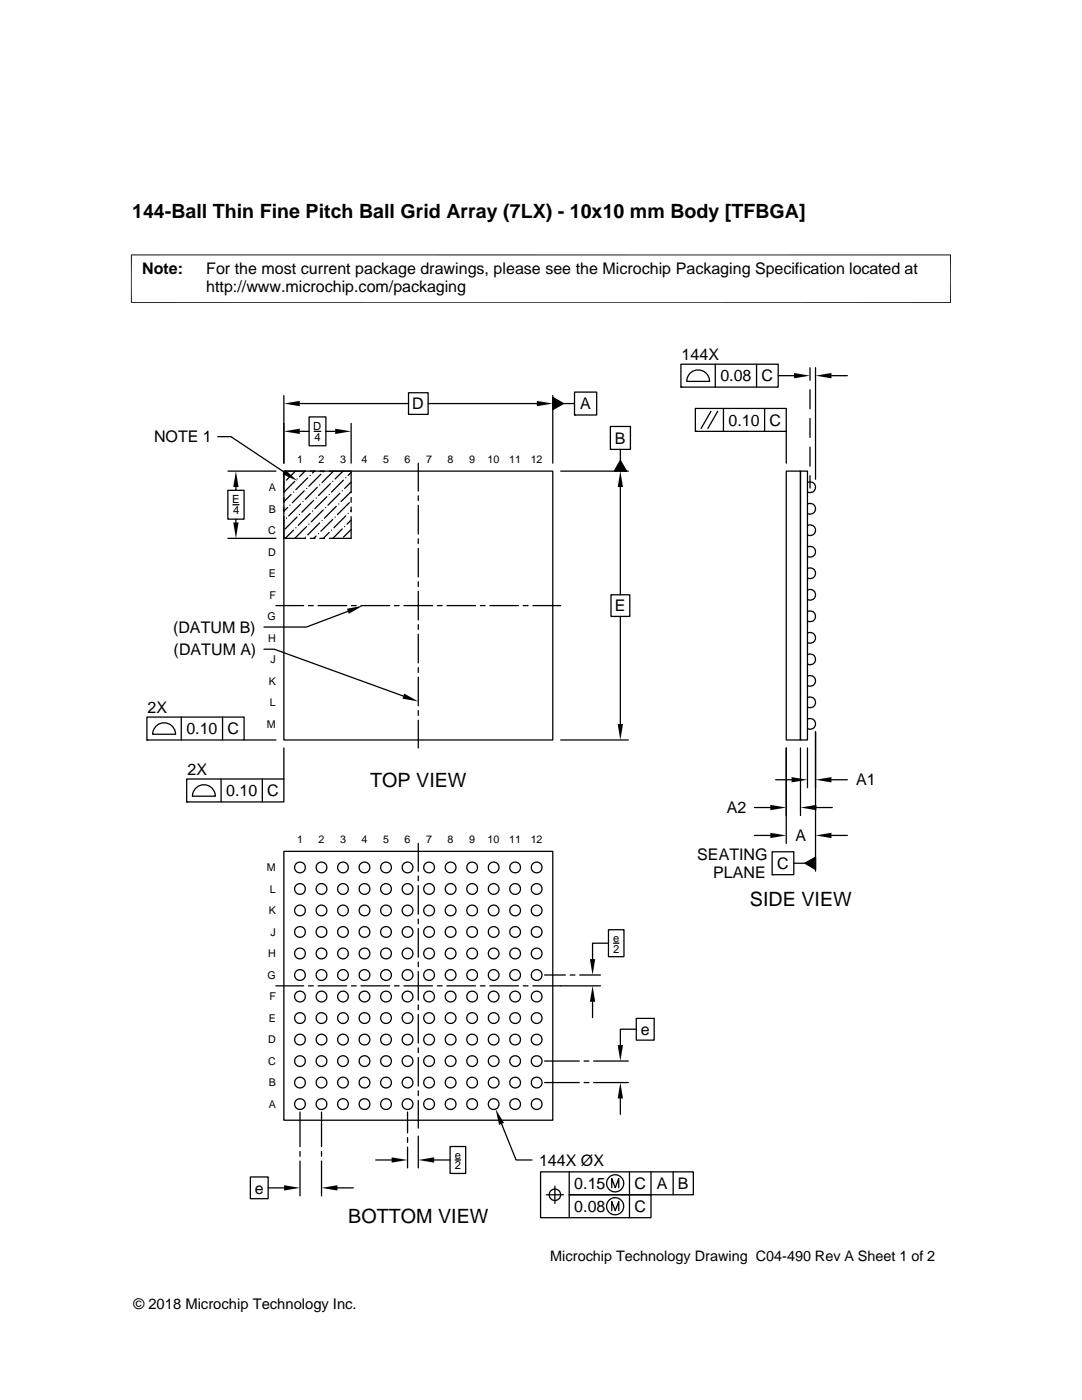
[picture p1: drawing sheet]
<svg xmlns="http://www.w3.org/2000/svg" width="216mm" height="279mm" viewBox="0 0 216 279" stroke-linecap="round" stroke-linejoin="round" font-family="sans-serif">
<g fill="none" stroke="#000" stroke-width=".25">
<path d="M56.6 79v13.4M81.5 78.4h3.9v4.3h-3.9zM110.3 79v13.4M110.3 79.3l2.1 1.2-2.1 1.2zM114.6 78.3h4.5v4.5h-4.5zM135.9 72.7h19.4v4.6h-19.4zM135.9 77.3h.1M137.8 74.4a2.28 2.28 0 0 1 2.4-.4 2.28 2.28 0 0 1 1.4 2.1h-4.6l.4-1.2zM142.7 72.7v4.6M151 72.7v4.6M155.3 75h3.2M161.6 73.4v2.5"/>
<path d="M161.6 77.8v3.8M162.7 73.4v22.3M165.9 75h3.2M43.5 87.1h2.6l10.6 7.1M45.5 97.9h3.2v5.7h-3.2zM45.5 94h9.6M47.1 97.2v.7M56.6 94h53.7v53.7h-53.7zM56.6 99.3v.9M56.7 96.3h.1M56.9 94.2l-.3 .2M58.1 98.7l-1.5 1.4"/>
<path d="M58.6 98.2h.1M58.8 96.1l-2.2 2.1M58.9 94l-1.8 1.8M59.3 95.6h.1M59.8 80.5h21.7M59.8 86.1h1.9M60.7 98l-2.4 2.3M60.9 94l-1.1 1.1M61 94h-4.4v4.3M61.2 97.5h.1M61.4 95.4l-2.4 2.3M61.7 83.2h3.3v5.8h-3.3z"/>
<path d="M61.9 94.9h.1M61.9 94h1M62.6 99.9l-2.4 2.3M62.7 86.1h1.3M62.8 94l-.4 .4M63.1 99.4h.1M63.3 97.3l-2.4 2.3M63.8 96.8h.1M63.8 94h1M64 94.6l-2.4 2.4M64.5 94.2h.1M65 86.1h1.9"/>
<path d="M65.2 99.1l-2.4 2.4M65.7 98.7h.1M65.7 94h4.4v4.3M65.9 96.5l-2.4 2.4M66.4 96.1h.1M66.5 94l-2.2 2.3M67.8 98.4l-2.4 2.4M68.3 98h.1M68.5 94l-1.6 1.6M68.5 95.8l-2.4 2.4M69 95.4h.1M70.1 84.5v7.9"/>
<path d="M70.1 96.2l-1.3 1.3M70.1 94.3l-.6 .6M70.1 98.1l-2 2M70.1 99.3v.9M83.5 92.4v5.6M83.5 99v.9M85.4 80.5h21.7M111.9 94h13.5M112.4 80.5h2.2M114.6 82.8h.1M121.8 85.1h4v4.6h-4zM121.8 89.7h.1"/>
<path d="M123.8 97.2v21.5M123.8 91.9l1.2 2.1h-2.4zM123.8 89.7v2.2M138.7 81.5h18.2v4.6h-18.2zM138.7 86.1h.1M141.9 82.1l-2 3.4M143.2 82.1l-2 3.4M144.4 81.5v4.6M152.6 81.5v4.6M156.9 86.1v6.3M156.9 94h2.8v53.7h-2.8zM159.7 94h1.4v53.7h-1.4z"/>
<path d="M161.1 96.3a1.07 1.07 0 0 1 1.6 .9 1.07 1.07 0 0 1-1.6 1M161.6 83.5v3.8M161.6 89.2v3.8M161.6 94.9v2.5M45.5 107.4h9.6M46.5 100.7h1.2M47.1 103.6v.7M56.6 103.1v4.3h4.4M56.6 101.2v1M56.7 103.9h-.1M57.2 103.4h.1M57.4 101.3l-.8 .7"/>
<path d="M57.8 100.8h.1M58.6 105.8l-1.7 1.6M59 105.3h.1M59.3 103.2l-2.4 2.4M59.8 102.7h.1M60 100.6l-2.4 2.4M60.5 100.1h.1M60.9 107.2h.1M61.2 105.1l-2.4 2.3M61.6 104.6h.1M61.9 102.5l-2.4 2.3M61.9 107.4h1"/>
<path d="M62.4 102h.1M63.1 107l-.5 .4M63.5 106.5h.1M63.8 104.4l-2.4 2.3M63.8 107.4h1M64.3 103.9h.1M64.5 101.8l-2.4 2.3M65 101.3h.1M65.7 106.3l-1.2 1.1M66.1 105.8h.1M66.4 103.7l-2.4 2.3M66.9 103.2h.1"/>
<path d="M67.1 101l-2.4 2.4M67.6 100.6h.1M68.3 105.6l-1.9 1.8M68.8 105.1h.1M69 103l-2.4 2.3M69.5 102.5h.1M69.7 100.3l-2.4 2.4M70.1 101.9l-.1 .1M70.1 103.8l-.9 .8M70.1 105.7l-1.6 1.5M70.1 101.2v1M70.1 103.1v4.3h-4.4"/>
<path d="M83.5 100.9v5.7M83.5 107.5v1M83.5 109.4v5.7M83.5 116.1v1M83.5 118v5.7M121.9 118.7h3.8v4.3h-3.8zM161.1 117.8a1.07 1.07 0 0 1 1.6 .9 1.07 1.07 0 0 1-1.6 .9M161.1 113.5a1.07 1.07 0 0 1 1.6 .9 1.07 1.07 0 0 1-1.6 .9M161.1 109.2a1.07 1.07 0 0 1 1.6 .9 1.07 1.07 0 0 1-1.6 .9M161.1 104.9a1.07 1.07 0 0 1 1.6 .9 1.07 1.07 0 0 1-1.6 .9M161.1 100.6a1.07 1.07 0 0 1 1.6 .9 1.07 1.07 0 0 1-1.6 1M52.7 129.6h2l25.8 9.3"/>
<path d="M55.1 120.9h5.5M61.6 120.9h.9M63.5 120.9h5.7M69.4 122l-8.2 3.1h-8.5M70.1 120.9h1M72 120.9h5.7M78.7 120.9h1M80.6 120.9h5.7M83.5 124.7v.9M83.5 126.6v5.7M83.5 133.2v1M83.5 135.1v5.8"/>
<path d="M87.3 120.9h.9M89.2 120.9h5.7M95.8 120.9h1M97.7 120.9h5.8M104.4 120.9h1M106.3 120.9h5.6M123.8 123v21.5M161.1 139.2a1.07 1.07 0 0 1 1.6 1 1.07 1.07 0 0 1-1.6 .9M161.1 135a1.07 1.07 0 0 1 1.6 .9 1.07 1.07 0 0 1-1.6 .9M161.1 130.7a1.07 1.07 0 0 1 1.6 .9 1.07 1.07 0 0 1-1.6 .9M161.1 126.4a1.07 1.07 0 0 1 1.6 .9 1.07 1.07 0 0 1-1.6 .9M161.1 122.1a1.07 1.07 0 0 1 1.6 .9 1.07 1.07 0 0 1-1.6 .9"/>
<path d="M29.3 143.1h19.4v4.6h-19.4zM29.3 147.7h.1M31.3 144.8a2.28 2.28 0 0 1 2.4-.3 2.28 2.28 0 0 1 1.3 2h-4.5l.3-1.1zM36.2 143.1v4.6M37.3 155.5h19.3v4.5h-19.3zM39.2 157.2a2.28 2.28 0 0 1 2.4-.4 2.28 2.28 0 0 1 1.4 2.1h-4.6l.3-1.2zM44.1 155.5v4.5M44.4 143.1v4.6M48.7 147.7h6.4M52.3 155.5v4.5M56.6 149.3v6.2M83.5 141.8v1"/>
<path d="M83.5 143.7v5.6M111.9 147.7h13.5M154.8 155.6h3.1M156.9 149.3v19M159.7 149.3v13.5M161.1 149.3v7.9M161.1 143.5a1.07 1.07 0 0 1 1.6 1 1.07 1.07 0 0 1-1.6 .9M162.7 146v27.9M165.9 155.6h3.2M37.3 160h.1M56.6 169.9h53.7v53.7h-53.7zM83.5 168.3v5.6"/>
<path d="M83.5 174.8v1M83.5 176.7v5.8M150.5 166.7h3.2M150.5 161.2h3.2M154.1 170h4.3v4.6h-4.3zM154.1 174.6h.1M158.4 172.3h2.2M160.6 172.3l2.1-1.2v2.4zM162.9 161.2h3.2M165.9 166.7h3.2M55.1 196.7h5.5M61.6 196.7h.9"/>
<path d="M63.5 196.7h5.7M70.1 196.7h1M72 196.7h5.7M78.7 196.7h1M80.6 196.7h5.7M83.5 183.4v1M83.5 185.3v5.7M83.5 192v.9M83.5 193.9v5.7M87.3 196.7h.9M89.2 196.7h5.7M95.8 196.7h1"/>
<path d="M97.7 196.7h5.8M104.4 196.7h1M108.7 194.6h4.1M113.8 194.6h.9M115.7 194.6h4.1M118.2 199.9v3.2M119.8 196.7h-13.5M121.4 185.5h3.1v5.4h-3.1zM121.4 188.2h-3.2v3.2M122.4 188.2h1.1M83.5 200.6v.9M83.5 202.5v5.7"/>
<path d="M83.5 209.1v1M83.5 211v5.7M83.5 217.7v1M83.5 219.6v5.5M108.7 216h6.9M108.7 211.8h6.9M116.5 216h1M116.5 211.8h1M118.4 216h7M118.4 211.8h7M123.8 219.2v3.2M127 205.4h-3.2v3.2"/>
<path d="M127 203.2h3.5v4.4h-3.5zM50 234.9h3.5v4.3h-3.5zM53.5 237.1h3.2M59.9 221.9v7M59.9 229.8v1M59.9 231.7v7M64.2 221.9v7M64.2 229.8v1M64.2 231.7v7M67.3 237.1h3.2M75 231.5h3.1M81.3 221.9v4.2"/>
<path d="M81.3 227v1M81.3 228.9v4.2M83.5 226.7v6.4M86.6 231.5h3.2M89.8 228.8h3.1v5.4h-3.1zM90.8 231.5h1.1M100.1 224.3l2.9 7.2h3.2M109 238.4h3.4M110.7 236.7v3.5M113.6 233.9v4.5h16.3v4.6h-22v-9.1h30.4v4.5h-24.7v4.6M122.1 237v-1.8l.7 1.8 .7-1.8v1.8M125.6 233.9v9.1"/>
<path d="M129.9 233.9v4.5M134.3 233.9v4.5M122.1 241.6v-1.8l.7 1.8 .7-1.8v1.8"/>
<circle cx="59.8" cy="173.1" r="1.07"/>
<circle cx="59.8" cy="177.4" r="1.07"/>
<circle cx="64.1" cy="173.1" r="1.07"/>
<circle cx="64.1" cy="177.4" r="1.07"/>
<circle cx="68.4" cy="173.1" r="1.07"/>
<circle cx="68.4" cy="177.4" r="1.07"/>
<circle cx="72.7" cy="173.1" r="1.08"/>
<circle cx="72.7" cy="177.4" r="1.07"/>
<circle cx="77" cy="173.1" r="1.08"/>
<circle cx="77" cy="177.4" r="1.07"/>
<circle cx="81.3" cy="173.1" r="1.08"/>
<circle cx="81.3" cy="177.4" r="1.07"/>
<circle cx="85.6" cy="173.1" r="1.08"/>
<circle cx="85.6" cy="177.4" r="1.07"/>
<circle cx="89.9" cy="173.1" r="1.08"/>
<circle cx="89.9" cy="177.4" r="1.08"/>
<circle cx="94.2" cy="173.1" r="1.07"/>
<circle cx="94.2" cy="177.4" r="1.07"/>
<circle cx="98.5" cy="173.1" r="1.07"/>
<circle cx="98.5" cy="177.4" r="1.07"/>
<circle cx="102.8" cy="173.1" r="1.07"/>
<circle cx="102.8" cy="177.4" r="1.07"/>
<circle cx="107.1" cy="173.1" r="1.08"/>
<circle cx="107.1" cy="177.4" r="1.07"/>
<circle cx="59.8" cy="190.3" r="1.07"/>
<circle cx="59.8" cy="198.9" r="1.07"/>
<circle cx="59.8" cy="194.6" r="1.07"/>
<circle cx="59.8" cy="186" r="1.07"/>
<circle cx="59.8" cy="181.7" r="1.07"/>
<circle cx="64.1" cy="190.3" r="1.07"/>
<circle cx="64.1" cy="198.9" r="1.07"/>
<circle cx="64.1" cy="194.6" r="1.07"/>
<circle cx="64.1" cy="186" r="1.07"/>
<circle cx="64.1" cy="181.7" r="1.07"/>
<circle cx="68.4" cy="190.3" r="1.07"/>
<circle cx="68.4" cy="194.6" r="1.07"/>
<circle cx="68.4" cy="198.9" r="1.07"/>
<circle cx="68.4" cy="186" r="1.07"/>
<circle cx="68.4" cy="181.7" r="1.07"/>
<circle cx="72.7" cy="190.3" r="1.08"/>
<circle cx="72.7" cy="198.9" r="1.08"/>
<circle cx="72.7" cy="194.6" r="1.08"/>
<circle cx="72.7" cy="186" r="1.08"/>
<circle cx="72.7" cy="181.7" r="1.07"/>
<circle cx="77" cy="190.3" r="1.08"/>
<circle cx="77" cy="198.9" r="1.08"/>
<circle cx="77" cy="194.6" r="1.08"/>
<circle cx="77" cy="186" r="1.08"/>
<circle cx="77" cy="181.7" r="1.07"/>
<circle cx="81.3" cy="190.3" r="1.08"/>
<circle cx="81.3" cy="198.9" r="1.08"/>
<circle cx="81.3" cy="194.6" r="1.08"/>
<circle cx="81.3" cy="186" r="1.08"/>
<circle cx="81.3" cy="181.7" r="1.07"/>
<circle cx="85.6" cy="190.3" r="1.08"/>
<circle cx="85.6" cy="198.9" r="1.08"/>
<circle cx="85.6" cy="194.6" r="1.08"/>
<circle cx="85.6" cy="186" r="1.08"/>
<circle cx="85.6" cy="181.7" r="1.07"/>
<circle cx="89.9" cy="190.3" r="1.08"/>
<circle cx="89.9" cy="194.6" r="1.08"/>
<circle cx="89.9" cy="198.9" r="1.08"/>
<circle cx="89.9" cy="186" r="1.08"/>
<circle cx="89.9" cy="181.7" r="1.08"/>
<circle cx="94.2" cy="190.3" r="1.07"/>
<circle cx="94.2" cy="194.6" r="1.07"/>
<circle cx="94.2" cy="198.9" r="1.07"/>
<circle cx="94.2" cy="186" r="1.07"/>
<circle cx="94.2" cy="181.7" r="1.07"/>
<circle cx="98.5" cy="190.3" r="1.07"/>
<circle cx="98.5" cy="194.6" r="1.07"/>
<circle cx="98.5" cy="198.9" r="1.07"/>
<circle cx="98.5" cy="186" r="1.07"/>
<circle cx="98.5" cy="181.7" r="1.07"/>
<circle cx="102.8" cy="190.3" r="1.07"/>
<circle cx="102.8" cy="198.9" r="1.07"/>
<circle cx="102.8" cy="194.6" r="1.07"/>
<circle cx="102.8" cy="186" r="1.07"/>
<circle cx="102.8" cy="181.7" r="1.07"/>
<circle cx="107.1" cy="190.3" r="1.08"/>
<circle cx="107.1" cy="198.9" r="1.08"/>
<circle cx="107.1" cy="194.6" r="1.08"/>
<circle cx="107.1" cy="186" r="1.08"/>
<circle cx="107.1" cy="181.7" r="1.07"/>
<circle cx="59.8" cy="203.2" r="1.07"/>
<circle cx="59.8" cy="207.5" r="1.07"/>
<circle cx="59.8" cy="216.1" r="1.07"/>
<circle cx="59.8" cy="211.8" r="1.07"/>
<circle cx="64.1" cy="203.2" r="1.07"/>
<circle cx="64.1" cy="207.5" r="1.07"/>
<circle cx="64.1" cy="216.1" r="1.07"/>
<circle cx="64.1" cy="211.8" r="1.07"/>
<circle cx="68.4" cy="203.2" r="1.07"/>
<circle cx="68.4" cy="207.5" r="1.07"/>
<circle cx="68.4" cy="216.1" r="1.07"/>
<circle cx="68.4" cy="211.8" r="1.07"/>
<circle cx="72.7" cy="203.2" r="1.08"/>
<circle cx="72.7" cy="207.5" r="1.08"/>
<circle cx="72.7" cy="216.1" r="1.07"/>
<circle cx="72.7" cy="211.8" r="1.07"/>
<circle cx="77" cy="203.2" r="1.08"/>
<circle cx="77" cy="207.5" r="1.08"/>
<circle cx="77" cy="216.1" r="1.07"/>
<circle cx="77" cy="211.8" r="1.07"/>
<circle cx="81.3" cy="203.2" r="1.08"/>
<circle cx="81.3" cy="207.5" r="1.08"/>
<circle cx="81.3" cy="216.1" r="1.07"/>
<circle cx="81.3" cy="211.8" r="1.07"/>
<circle cx="85.6" cy="203.2" r="1.08"/>
<circle cx="85.6" cy="207.5" r="1.08"/>
<circle cx="85.6" cy="216.1" r="1.07"/>
<circle cx="85.6" cy="211.8" r="1.07"/>
<circle cx="89.9" cy="203.2" r="1.08"/>
<circle cx="89.9" cy="207.5" r="1.08"/>
<circle cx="89.9" cy="216.1" r="1.08"/>
<circle cx="89.9" cy="211.8" r="1.08"/>
<circle cx="94.2" cy="203.2" r="1.07"/>
<circle cx="94.2" cy="207.5" r="1.07"/>
<circle cx="94.2" cy="216.1" r="1.07"/>
<circle cx="94.2" cy="211.8" r="1.07"/>
<circle cx="98.5" cy="203.2" r="1.07"/>
<circle cx="98.5" cy="207.5" r="1.07"/>
<circle cx="98.5" cy="216.1" r="1.07"/>
<circle cx="98.5" cy="211.8" r="1.07"/>
<circle cx="102.8" cy="203.2" r="1.07"/>
<circle cx="102.8" cy="207.5" r="1.07"/>
<circle cx="102.8" cy="216.1" r="1.07"/>
<circle cx="102.8" cy="211.8" r="1.07"/>
<circle cx="107.1" cy="203.2" r="1.08"/>
<circle cx="107.1" cy="207.5" r="1.08"/>
<circle cx="107.1" cy="216.1" r="1.07"/>
<circle cx="107.1" cy="211.8" r="1.07"/>
<circle cx="59.8" cy="220.3" r="1.07"/>
<circle cx="64.1" cy="220.3" r="1.07"/>
<circle cx="68.4" cy="220.3" r="1.07"/>
<circle cx="72.7" cy="220.3" r="1.08"/>
<circle cx="77" cy="220.3" r="1.08"/>
<circle cx="81.3" cy="220.3" r="1.08"/>
<circle cx="85.6" cy="220.3" r="1.08"/>
<circle cx="89.9" cy="220.3" r="1.08"/>
<circle cx="94.2" cy="220.3" r="1.07"/>
<circle cx="98.5" cy="220.3" r="1.07"/>
<circle cx="102.8" cy="220.3" r="1.07"/>
<circle cx="107.1" cy="220.3" r="1.08"/>
<circle cx="110.7" cy="238.4" r="1.14"/>
<circle cx="122.7" cy="236.2" r="1.72"/>
<circle cx="122.7" cy="240.7" r="1.72"/>
</g>
<g fill="#000">
<path d="M158.5 74.4l3.1 .6-3.1 .5zM162.7 75l3.2-.6v1.1zM47.1 94l.5 3.2h-1.1zM57 93.8l2.3 2.2-2.9-1.3zM56.6 80.5l3.2-.5v1.1zM56.6 86.1l3.2-.5v1zM66.9 85.6l3.2 .5-3.2 .5zM107.1 80l3.2 .5-3.2 .6zM110.3 79.3l2.1 1.2-2.1 1.2zM123.8 94l.5 3.2h-1zM123.8 91.9l1.2 2.1h-2.4zM46.5 104.3h1.1l-.5 3.1z"/>
<path d="M69.2 121.5l3.2-.6-2.8 1.6zM80.7 138.4l2.8 1.6-3.2-.6zM123.3 144.5h1l-.5 3.2zM157.9 155.1l3.2 .5-3.2 .5zM162.7 155.6l3.2-.5v1zM153.7 166.2l3.2 .5-3.2 .6zM153.7 160.6l3.2 .6-3.2 .5zM160.6 172.3l2.1-1.2v2.4zM159.7 161.2l3.2-.6v1.1zM162.7 166.7l3.2-.5v1.1zM118.2 196.7l.6 3.2h-1.1zM117.7 191.4h1.1l-.6 3.2z"/>
<path d="M123.8 216l.5 3.2h-1zM123.3 208.6h1l-.5 3.2zM56.7 236.5l3.2 .6-3.2 .5zM64.2 237.1l3.1-.6v1.1zM78.1 231l3.2 .5-3.2 .5zM83.5 231.5l3.1-.5v1zM98.9 221.3l1.7 2.8-1 .4z"/>
</g>
<path d="M26.1 50.9h163.7M26.2 50.8v9.7M189.7 50.8v9.7M26.1 60.4h163.7" fill="none" stroke="#000" stroke-width=".2"/>
<g font-size="3.9">
<text x="26.4" y="43.5">144-Ball Thin Fine Pitch Ball Grid Array (7LX) - 10x10 mm Body [TFBGA]</text>
<text x="73.9" y="157">TOP VIEW</text>
<text x="149.6" y="180.8">SIDE VIEW</text>
<text x="69.5" y="244">BOTTOM VIEW</text>
</g>
<g font-size="3.2">
<text x="28.4" y="54.6">Note:</text>
<text x="41.1" y="58.3">http://www.microchip.com/packaging</text>
<text x="41.1" y="54.6">For the most current package drawings, please see the Microchip Packaging Specification located at</text>
<text x="136" y="71.9">144X</text>
<text x="143.7" y="76.1">0.08</text>
<text x="152" y="76.1">C</text>
<text x="82.3" y="81.7">D</text>
<text x="115.8" y="81.7">A</text>
<text x="30.7" y="88.3">NOTE 1</text>
<text x="122.7" y="88.5">B</text>
<text x="145.4" y="84.9">0.10</text>
<text x="153.6" y="84.9">C</text>
<text x="122.7" y="122">E</text>
<text x="34.5" y="126.3">(DATUM B)</text>
<text x="34.6" y="130.6">(DATUM A)</text>
<text x="29.5" y="142.3">2X</text>
<text x="37.2" y="146.5">0.10</text>
<text x="45.4" y="146.5">C</text>
<text x="37.4" y="154.7">2X</text>
<text x="45.1" y="158.9">0.10</text>
<text x="53.3" y="158.9">C</text>
<text x="170.9" y="156.8">A1</text>
<text x="145" y="162.3">A2</text>
<text x="158.7" y="167.9">A</text>
<text x="139.1" y="171.6">SEATING</text>
<text x="155.1" y="173.4">C</text>
<text x="142.3" y="175.3">PLANE</text>
<text x="127.9" y="206.5">e</text>
<text x="107.6" y="232.6">144X ØX</text>
<text x="50.8" y="238.2">e</text>
<text x="114.6" y="237.3">0.15</text>
<text x="126.6" y="237.3">C</text>
<text x="131" y="237.3">A</text>
<text x="135.2" y="237.3">B</text>
<text x="114.6" y="241.9">0.08</text>
<text x="126.6" y="241.9">C</text>
</g>
<g font-size="2.9">
<text x="109.8" y="251.7">Microchip Technology Drawing C04-490 Rev A Sheet 1 of 2</text>
<text x="26.6" y="261.3">© 2018 Microchip Technology Inc.</text>
</g>
<g font-size="2.2">
<text x="62.5" y="85.8">D</text>
<text x="62.8" y="87.9">4</text>
<text x="46.3" y="100.5">E</text>
<text x="46.5" y="102.6">4</text>
<text x="122.3" y="188">e</text>
<text x="122.4" y="190.1">2</text>
<text x="90.8" y="231.2">e</text>
<text x="90.8" y="233.4">2</text>
</g>
<g font-size="2.1">
<text x="59.3" y="92.4">1</text>
<text x="63.6" y="92.4">2</text>
<text x="67.9" y="92.4">3</text>
<text x="72.2" y="92.4">4</text>
<text x="76.4" y="92.4">5</text>
<text x="80.7" y="92.4">6</text>
<text x="85" y="92.4">7</text>
<text x="89.3" y="92.4">8</text>
<text x="93.6" y="92.4">9</text>
<text x="97.3" y="92.4">10</text>
<text x="101.6" y="92.4">11</text>
<text x="105.9" y="92.4">12</text>
<text x="53.6" y="98">A</text>
<text x="53.5" y="106.6">C</text>
<text x="53.6" y="102.3">B</text>
<text x="53.5" y="110.9">D</text>
<text x="53.6" y="115.2">E</text>
<text x="53.8" y="119.5">F</text>
<text x="53.4" y="123.8">G</text>
<text x="53.5" y="128.1">H</text>
<text x="53.6" y="136.6">K</text>
<text x="54" y="132.3">J</text>
<text x="53.9" y="140.9">L</text>
<text x="53.3" y="145.2">M</text>
<text x="53.3" y="173.9">M</text>
<text x="59.3" y="168.3">1</text>
<text x="63.6" y="168.3">2</text>
<text x="67.9" y="168.3">3</text>
<text x="72.2" y="168.3">4</text>
<text x="76.4" y="168.3">5</text>
<text x="80.7" y="168.3">6</text>
<text x="85" y="168.3">7</text>
<text x="89.3" y="168.3">8</text>
<text x="93.6" y="168.3">9</text>
<text x="97.3" y="168.3">10</text>
<text x="101.6" y="168.3">11</text>
<text x="105.9" y="168.3">12</text>
<text x="53.9" y="178.2">L</text>
<text x="53.6" y="182.5">K</text>
<text x="53.5" y="191.1">H</text>
<text x="54" y="186.8">J</text>
<text x="53.4" y="195.3">G</text>
<text x="53.6" y="203.9">E</text>
<text x="53.8" y="199.6">F</text>
<text x="53.5" y="208.2">D</text>
<text x="53.5" y="212.5">C</text>
<text x="53.6" y="221.1">A</text>
<text x="53.6" y="216.8">B</text>
</g>
</svg>
